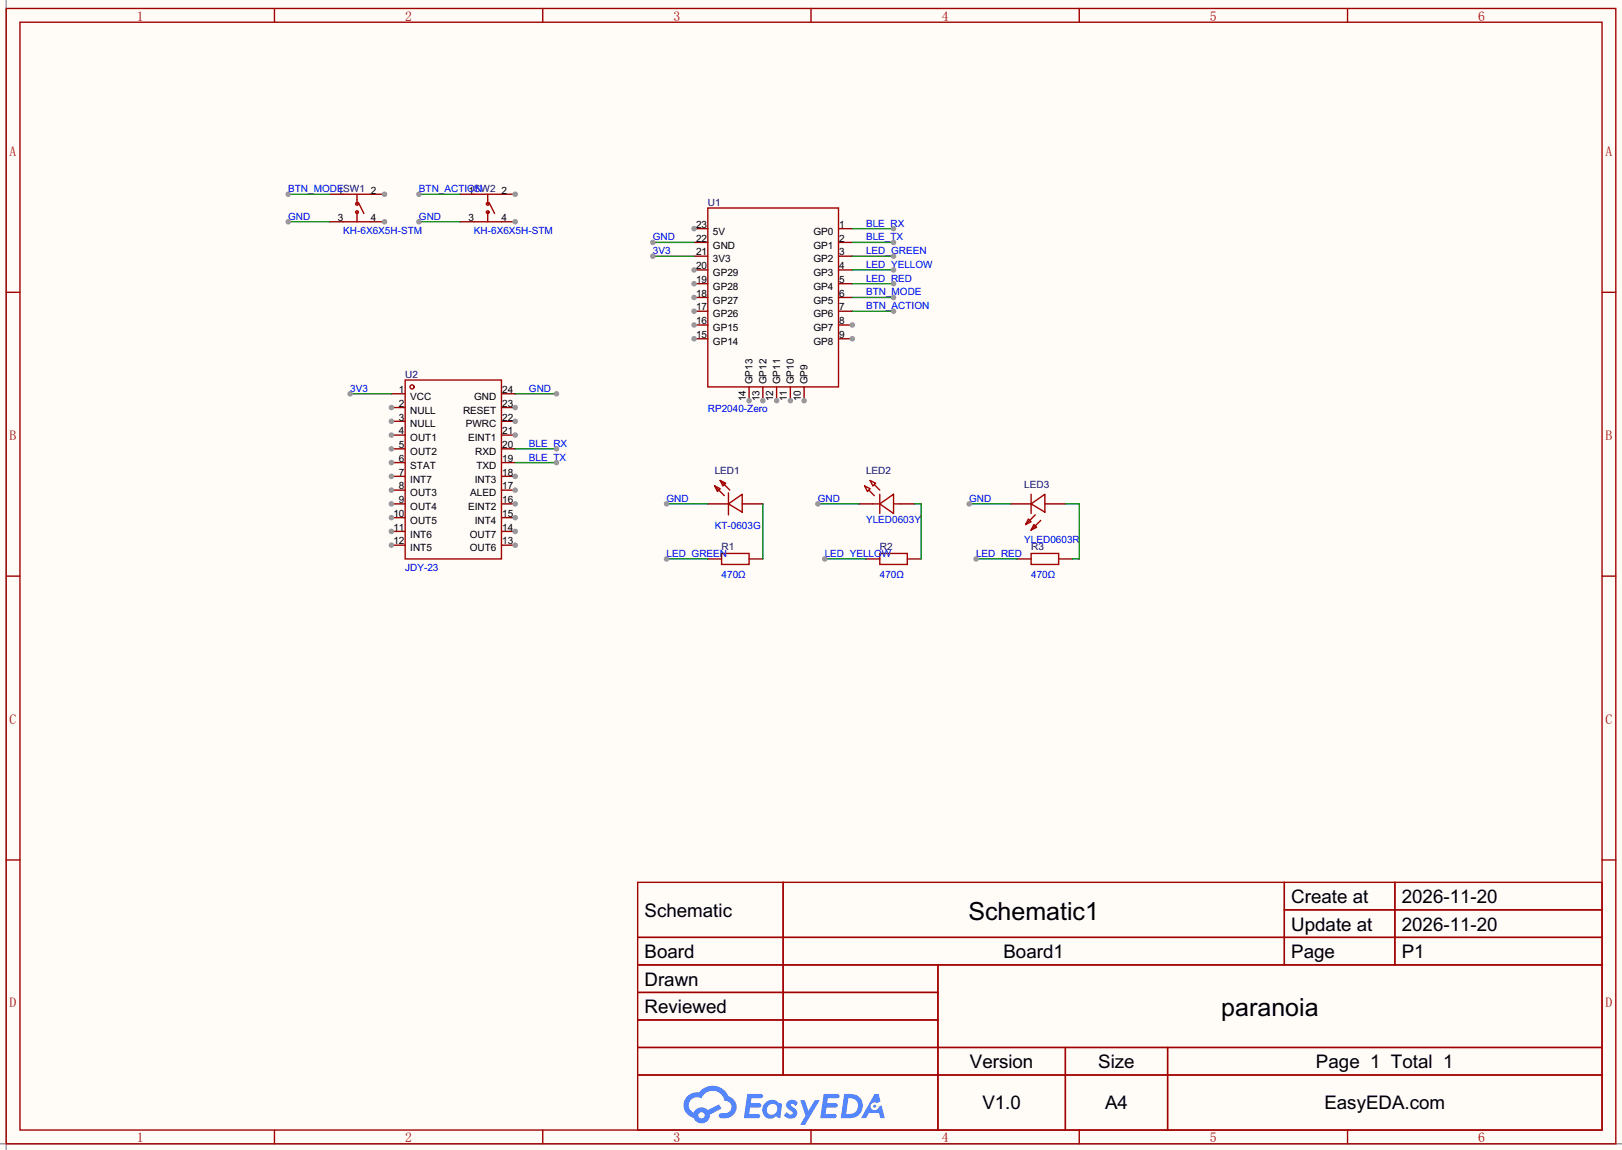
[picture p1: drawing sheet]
<svg xmlns="http://www.w3.org/2000/svg" width="299mm" height="212mm" viewBox="0 0 299 212" stroke-linecap="round" stroke-linejoin="round" font-family="sans-serif">
<path d="M0 0h299.5v212.3h-299.5z" fill="#fffcf7"/>
<path d="M1.1 0v212.3M0 211.1h299.5" fill="none" stroke="#999" stroke-width=".25"/>
<g fill="none" stroke="#a10000" stroke-width=".25">
<path d="M1.1 1.6h297.2v209.5h-297.2zM3.7 4.1h292.1v204.5h-292.1zM50.7 1.6v2.5M100.2 1.6v2.5M149.7 1.6v2.5M199.3 1.6v2.5M248.8 1.6v2.5M1.1 54h2.6M295.8 54h2.5M1.1 106.3h2.6M295.8 106.3h2.5M1.1 158.7h2.6"/>
<path d="M295.8 158.7h2.5M117.7 162.9h178.1v45.7h-178.1zM117.7 173h178.1M117.7 178.1h178.1M144.6 162.9v35.5M173.2 178.1v30.5M237.1 162.9v15.2M237.1 167.9h58.7M257.5 162.9v15.2M117.7 183.2h55.5M117.7 193.3h178.1M117.7 188.3h55.5"/>
<path d="M117.7 198.4h178.1M196.7 193.3v15.3M215.6 193.3v15.3M50.7 208.6v2.5M100.2 208.6v2.5M149.7 208.6v2.5M199.3 208.6v2.5M248.8 208.6v2.5"/>
</g>
<g fill="#5487ff">
<path d="M145.5 203.2a1.3 1.3 0 0 1 1.8 .3l-.4 .7a.54 .54 0 0 0-.9-.3l.1 .2a1.58 1.58 0 0 1 1.1 1.6 1.43 1.43 0 0 1-2.5 .1l.5-.5a.64 .64 0 0 0 .5 .4 .64 .64 0 0 0 .7-.2l-.2-.3a1.6 1.6 0 0 1-1-1.5z"/>
<path d="M147.7 203.1h.9l.7 1.9 1.1-1.9h.9l-2.7 4.5h-.9l1-1.7z"/>
<path d="M138 201.9h1.6a1.31 1.31 0 0 1 1.2 .2 .4 .4 0 0 1-.3 .6h-1.8l-.1 .9h1.6a.4 .4 0 0 1 .4 .5 .4 .4 0 0 1-.4 .3h-1.7l-.2 1.2h.8a1.23 1.23 0 0 1 1.2 .2 .39 .39 0 0 1-.3 .6h-2.7z"/>
<path d="M152.1 201.9h1.6a1.32 1.32 0 0 1 1.3 .2 .39 .39 0 0 1-.4 .6h-1.7l-.2 .9h1.7a.4 .4 0 0 1 .3 .5 .4 .4 0 0 1-.4 .3h-1.7l-.2 1.2h.8a1.23 1.23 0 0 1 1.2 .2 .39 .39 0 0 1-.3 .6h-2.7z"/>
<path d="M161.5 201.9h.7l.4 1.4-.7 .3a.75 .75 0 0 0-1.1 .3 .75 .75 0 0 0 .5 1 .75 .75 0 0 0 .9-.6l.6-.3 .6 2.4h-.9l-.2-1h-1.9l-.5 1h-.9z"/>
<path d="M155.9 201.9l-.7 4.5h1.5a2.27 2.27 0 0 0 2.6-2.3 2.27 2.27 0 0 0-2.7-2.2zM156.6 202.7a1.5 1.5 0 0 1 1.8 1.5 1.5 1.5 0 0 1-1.9 1.4h-.3z"/>
<path d="M141.3 203.5a1.62 1.62 0 0 0-.4 2.1 1.62 1.62 0 0 0 2 .7l.4-.3 .3 .3 .5 .1 .3-2.5-.2-.3h-.4a1.58 1.58 0 0 0-2.5-.1zM141.9 204.1a.99 .99 0 0 1 1.6 .2 .99 .99 0 0 1-.9 1.4 .94 .94 0 0 1-1-.5 .94 .94 0 0 1 .3-1.1z"/>
<path d="M126.9 202.3a2.37 2.37 0 0 0 1.2 4 1.54 1.54 0 0 0 1.7 1 1.54 1.54 0 0 0 1.3-1.6l2.1-1.1-.5-.8-2 1.1a1.57 1.57 0 0 0-2.6 .5 1.5 1.5 0 0 1-.8-2.1 1.5 1.5 0 0 1 2.2-.6 2.23 2.23 0 0 1 2.3-1.4 2.23 2.23 0 0 1 2 1.9 1.16 1.16 0 0 1 1.2 1 1.16 1.16 0 0 1-1 1.3h-.7a.47 .47 0 0 0-.6 .4 .47 .47 0 0 0 .4 .5 2.23 2.23 0 0 0 2.3-.6 2.23 2.23 0 0 0 .4-2.3 2.16 2.16 0 0 0-1.3-1.2 3.2 3.2 0 0 0-5.4-.7l-1.2 .1zM129 205.9a.58 .58 0 0 1 1.1 0 .58 .58 0 0 1-1.1 0z"/>
<circle cx="161.5" cy="204.2" r=".28"/>
</g>
<path d="M130.7 38.4h24.1v33h-24.1z" fill="none" stroke="#a10000" stroke-width=".25"/>
<path d="M154.8 42.2h2.6M154.8 44.7h2.6M154.8 47.3h2.6M154.8 49.8h2.6M154.8 52.4h2.6M154.8 54.9h2.6M154.8 57.4h2.6M154.8 60h2.6" fill="none" stroke="#870000" stroke-width=".25"/>
<circle cx="157.4" cy="60" r=".51" fill="#999"/>
<path d="M154.8 62.5h2.6" fill="none" stroke="#870000" stroke-width=".25"/>
<circle cx="157.4" cy="62.5" r=".51" fill="#999"/>
<path d="M148.5 71.4v2.6" fill="none" stroke="#870000" stroke-width=".25"/>
<circle cx="148.5" cy="74" r=".51" fill="#999"/>
<path d="M145.9 71.4v2.6" fill="none" stroke="#870000" stroke-width=".25"/>
<circle cx="145.9" cy="74" r=".51" fill="#999"/>
<path d="M143.4 71.4v2.6" fill="none" stroke="#870000" stroke-width=".25"/>
<circle cx="143.4" cy="74" r=".51" fill="#999"/>
<path d="M128.1 62.5h2.6" fill="none" stroke="#870000" stroke-width=".25"/>
<circle cx="128.1" cy="62.5" r=".51" fill="#999"/>
<path d="M128.1 60h2.6" fill="none" stroke="#870000" stroke-width=".25"/>
<circle cx="128.1" cy="60" r=".51" fill="#999"/>
<path d="M128.1 57.4h2.6" fill="none" stroke="#870000" stroke-width=".25"/>
<circle cx="128.1" cy="57.4" r=".51" fill="#999"/>
<path d="M128.1 54.9h2.6" fill="none" stroke="#870000" stroke-width=".25"/>
<circle cx="128.1" cy="54.9" r=".51" fill="#999"/>
<path d="M128.1 52.4h2.6" fill="none" stroke="#870000" stroke-width=".25"/>
<circle cx="128.1" cy="52.4" r=".51" fill="#999"/>
<path d="M128.1 49.8h2.6" fill="none" stroke="#870000" stroke-width=".25"/>
<circle cx="128.1" cy="49.8" r=".51" fill="#999"/>
<path d="M128.1 47.3h2.6M128.1 44.7h2.6M128.1 42.2h2.6" fill="none" stroke="#870000" stroke-width=".25"/>
<circle cx="128.1" cy="42.2" r=".51" fill="#999"/>
<path d="M140.8 71.4v2.6" fill="none" stroke="#870000" stroke-width=".25"/>
<circle cx="140.8" cy="74" r=".51" fill="#999"/>
<path d="M138.3 71.4v2.6" fill="none" stroke="#870000" stroke-width=".25"/>
<circle cx="138.3" cy="74" r=".51" fill="#999"/>
<g fill="none" stroke="#a10000" stroke-width=".25">
<path d="M74.8 70.1h17.8v33.1h-17.8z"/>
<circle cx="76.1" cy="71.4" r=".38"/>
</g>
<path d="M72.3 72.7h2.5M72.3 75.2h2.5" fill="none" stroke="#870000" stroke-width=".25"/>
<circle cx="72.3" cy="75.2" r=".51" fill="#999"/>
<path d="M72.3 77.8h2.5" fill="none" stroke="#870000" stroke-width=".25"/>
<circle cx="72.3" cy="77.8" r=".51" fill="#999"/>
<path d="M72.3 80.3h2.5" fill="none" stroke="#870000" stroke-width=".25"/>
<circle cx="72.3" cy="80.3" r=".51" fill="#999"/>
<path d="M72.3 82.8h2.5" fill="none" stroke="#870000" stroke-width=".25"/>
<circle cx="72.3" cy="82.8" r=".51" fill="#999"/>
<path d="M72.3 85.4h2.5" fill="none" stroke="#870000" stroke-width=".25"/>
<circle cx="72.3" cy="85.4" r=".51" fill="#999"/>
<path d="M72.3 87.9h2.5" fill="none" stroke="#870000" stroke-width=".25"/>
<circle cx="72.3" cy="87.9" r=".51" fill="#999"/>
<path d="M72.3 90.5h2.5" fill="none" stroke="#870000" stroke-width=".25"/>
<circle cx="72.3" cy="90.5" r=".51" fill="#999"/>
<path d="M72.3 93h2.5" fill="none" stroke="#870000" stroke-width=".25"/>
<circle cx="72.3" cy="93" r=".51" fill="#999"/>
<path d="M72.3 95.5h2.5" fill="none" stroke="#870000" stroke-width=".25"/>
<circle cx="72.3" cy="95.5" r=".51" fill="#999"/>
<path d="M72.3 98.1h2.5" fill="none" stroke="#870000" stroke-width=".25"/>
<circle cx="72.3" cy="98.1" r=".51" fill="#999"/>
<path d="M72.3 100.6h2.5" fill="none" stroke="#870000" stroke-width=".25"/>
<circle cx="72.3" cy="100.6" r=".51" fill="#999"/>
<path d="M92.6 100.6h2.5" fill="none" stroke="#870000" stroke-width=".25"/>
<circle cx="95.1" cy="100.6" r=".51" fill="#999"/>
<path d="M92.6 98.1h2.5" fill="none" stroke="#870000" stroke-width=".25"/>
<circle cx="95.1" cy="98.1" r=".51" fill="#999"/>
<path d="M92.6 95.5h2.5" fill="none" stroke="#870000" stroke-width=".25"/>
<circle cx="95.1" cy="95.5" r=".51" fill="#999"/>
<path d="M92.6 93h2.5" fill="none" stroke="#870000" stroke-width=".25"/>
<circle cx="95.1" cy="93" r=".51" fill="#999"/>
<path d="M92.6 90.5h2.5" fill="none" stroke="#870000" stroke-width=".25"/>
<circle cx="95.1" cy="90.5" r=".51" fill="#999"/>
<path d="M92.6 87.9h2.5" fill="none" stroke="#870000" stroke-width=".25"/>
<circle cx="95.1" cy="87.9" r=".51" fill="#999"/>
<path d="M92.6 85.4h2.5M92.6 82.8h2.5M92.6 80.3h2.5" fill="none" stroke="#870000" stroke-width=".25"/>
<circle cx="95.1" cy="80.3" r=".51" fill="#999"/>
<path d="M92.6 77.8h2.5" fill="none" stroke="#870000" stroke-width=".25"/>
<circle cx="95.1" cy="77.8" r=".51" fill="#999"/>
<path d="M92.6 75.2h2.5" fill="none" stroke="#870000" stroke-width=".25"/>
<circle cx="95.1" cy="75.2" r=".51" fill="#999"/>
<path d="M68.5 40.9h2.5M92.6 72.7h2.5M130.7 93h3.8M137 93h3.8" fill="none" stroke="#870000" stroke-width=".25"/>
<g fill="none" stroke="#a10000" stroke-width=".25">
<path d="M132 89.7l1 .5-.5 .5zM132 89.7l1.7 1.8M133 88.7l1 .5-.5 .5zM133 88.7l1.7 1.8M134.5 93l2.5-1.8v3.3zM134.5 91v4"/>
<circle cx="65.9" cy="37.6" r=".25"/>
<circle cx="65.9" cy="39.2" r=".25"/>
</g>
<circle cx="71" cy="40.9" r=".51" fill="#999"/>
<path d="M68.5 35.9h2.5M60.8 40.9h2.6" fill="none" stroke="#870000" stroke-width=".25"/>
<circle cx="71" cy="35.9" r=".51" fill="#999"/>
<path d="M60.8 35.9h2.6M92.6 40.9h2.5" fill="none" stroke="#870000" stroke-width=".25"/>
<g fill="none" stroke="#a10000" stroke-width=".25">
<path d="M63.4 35.9h5.1M65.9 35.9v1.7M65.9 39.2v1.7M66.2 37.4l1 2M63.4 40.9h5.1"/>
<circle cx="90" cy="37.6" r=".25"/>
<circle cx="90" cy="39.2" r=".25"/>
</g>
<circle cx="95.1" cy="40.9" r=".51" fill="#999"/>
<path d="M92.6 35.9h2.5M85 40.9h2.5" fill="none" stroke="#870000" stroke-width=".25"/>
<circle cx="95.1" cy="35.9" r=".51" fill="#999"/>
<path d="M85 35.9h2.5M158.6 93h2.6M166.2 93h2.6M186.6 93h3.8M192.9 93h3.8M130.7 103.2h2.5M138.3 103.2h2.5M159.9 103.2h2.5M167.5 103.2h2.6M187.8 103.2h2.6M195.5 103.2h2.5" fill="none" stroke="#870000" stroke-width=".25"/>
<g fill="none" stroke="#a10000" stroke-width=".25">
<path d="M87.5 35.9h5.1M90 35.9v1.7M90 39.2v1.7M90.3 37.4l1 2M87.5 40.9h5.1M159.6 89.7l1.1 .5-.6 .5zM160.4 90.5l1 1M160.7 88.7l1 .5-.5 .5zM161.2 93h1.2M161.4 89.4l1 1.1M162.4 93l2.6-1.8v3.6zM162.4 91.2v3.6"/>
<path d="M165 93h1.2M189.9 95.8l.5 .5-1 .5zM190.4 93l2.5-1.8v3.3zM190.4 91.2v3.6M190.9 96.8l.5 .5-1 .5zM191.1 95l-1.7 1.8M192.2 96.1l-1.8 1.7M133.2 102.1h5.1v2.1h-5.1zM162.4 102.1h5.1v2.1h-5.1zM190.4 102.1h5.1v2.1h-5.1z"/>
</g>
<path d="M120.5 47.3h7.6" fill="none" stroke="#008700" stroke-width=".25"/>
<circle cx="120.5" cy="47.3" r=".51" fill="#999"/>
<path d="M120.5 44.7h7.6" fill="none" stroke="#008700" stroke-width=".25"/>
<circle cx="120.5" cy="44.7" r=".51" fill="#999"/>
<path d="M64.6 72.7h7.7" fill="none" stroke="#008700" stroke-width=".25"/>
<circle cx="64.6" cy="72.7" r=".51" fill="#999"/>
<path d="M95.1 72.7h7.6" fill="none" stroke="#008700" stroke-width=".25"/>
<circle cx="102.7" cy="72.7" r=".51" fill="#999"/>
<path d="M95.1 82.8h7.6" fill="none" stroke="#008700" stroke-width=".25"/>
<circle cx="102.7" cy="82.8" r=".51" fill="#999"/>
<path d="M95.1 85.4h7.6" fill="none" stroke="#008700" stroke-width=".25"/>
<circle cx="102.7" cy="85.4" r=".51" fill="#999"/>
<path d="M157.4 42.2h7.6" fill="none" stroke="#008700" stroke-width=".25"/>
<circle cx="165" cy="42.2" r=".51" fill="#999"/>
<path d="M157.4 44.7h7.6" fill="none" stroke="#008700" stroke-width=".25"/>
<circle cx="165" cy="44.7" r=".51" fill="#999"/>
<path d="M157.4 47.3h7.6" fill="none" stroke="#008700" stroke-width=".25"/>
<circle cx="165" cy="47.3" r=".51" fill="#999"/>
<path d="M157.4 49.8h7.6" fill="none" stroke="#008700" stroke-width=".25"/>
<circle cx="165" cy="49.8" r=".51" fill="#999"/>
<path d="M157.4 52.4h7.6" fill="none" stroke="#008700" stroke-width=".25"/>
<circle cx="165" cy="52.4" r=".51" fill="#999"/>
<path d="M157.4 54.9h7.6" fill="none" stroke="#008700" stroke-width=".25"/>
<circle cx="165" cy="54.9" r=".51" fill="#999"/>
<path d="M157.4 57.4h7.6" fill="none" stroke="#008700" stroke-width=".25"/>
<circle cx="165" cy="57.4" r=".51" fill="#999"/>
<path d="M53.2 35.9h7.6" fill="none" stroke="#008700" stroke-width=".25"/>
<circle cx="53.2" cy="35.9" r=".51" fill="#999"/>
<path d="M53.2 40.9h7.6" fill="none" stroke="#008700" stroke-width=".25"/>
<circle cx="53.2" cy="40.9" r=".51" fill="#999"/>
<path d="M77.3 40.9h7.7" fill="none" stroke="#008700" stroke-width=".25"/>
<circle cx="77.3" cy="40.9" r=".51" fill="#999"/>
<path d="M77.3 35.9h7.7" fill="none" stroke="#008700" stroke-width=".25"/>
<circle cx="77.3" cy="35.9" r=".51" fill="#999"/>
<path d="M123.1 93h7.6" fill="none" stroke="#008700" stroke-width=".25"/>
<circle cx="123.1" cy="93" r=".51" fill="#999"/>
<path d="M151 93h7.6" fill="none" stroke="#008700" stroke-width=".25"/>
<circle cx="151" cy="93" r=".51" fill="#999"/>
<path d="M178.9 93h7.7" fill="none" stroke="#008700" stroke-width=".25"/>
<circle cx="178.9" cy="93" r=".51" fill="#999"/>
<path d="M140.8 93v10.2M168.8 93h1.3v10.2M196.7 93h2.6v10.2h-1.3M123.1 103.2h7.6" fill="none" stroke="#008700" stroke-width=".25"/>
<circle cx="123.1" cy="103.2" r=".51" fill="#999"/>
<path d="M152.3 103.2h7.6" fill="none" stroke="#008700" stroke-width=".25"/>
<circle cx="152.3" cy="103.2" r=".51" fill="#999"/>
<path d="M180.2 103.2h7.6" fill="none" stroke="#008700" stroke-width=".25"/>
<circle cx="180.2" cy="103.2" r=".51" fill="#999"/>
<g font-size="4.6">
<text x="178.8" y="169.8">Schematic1</text>
<text x="225.5" y="187.6">paranoia</text>
</g>
<g font-size="3.5">
<text x="238.4" y="166.7">Create at</text>
<text x="258.8" y="166.7">2026-11-20</text>
<text x="119" y="169.2">Schematic</text>
<text x="238.4" y="171.7">Update at</text>
<text x="258.8" y="171.7">2026-11-20</text>
<text x="119" y="176.8">Board</text>
<text x="185.3" y="176.8">Board1</text>
<text x="238.4" y="176.8">Page</text>
<text x="258.8" y="176.8">P1</text>
<text x="119" y="181.9">Drawn</text>
<text x="119" y="187">Reviewed</text>
<text x="179.1" y="197.1">Version</text>
<text x="202.8" y="197.1">Size</text>
<text x="243" y="197.1">Page 1 Total 1</text>
<text x="181.4" y="204.8">V1.0</text>
<text x="204" y="204.8">A4</text>
<text x="244.5" y="204.8">EasyEDA.com</text>
</g>
<g font-size="2.5" fill="#a00000">
<text x="25.3" y="3.8">1</text>
<text x="74.8" y="3.8">2</text>
<text x="124.3" y="3.8">3</text>
<text x="173.9" y="3.8">4</text>
<text x="223.4" y="3.8">5</text>
<text x="272.9" y="3.8">6</text>
<text x="1.8" y="28.8">A</text>
<text x="296.4" y="28.8">A</text>
<text x="1.8" y="81.2">B</text>
<text x="296.4" y="81.2">B</text>
<text x="1.8" y="133.5">C</text>
<text x="296.4" y="133.5">C</text>
<text x="1.8" y="185.9">D</text>
<text x="296.4" y="185.9">D</text>
<text x="25.3" y="210.9">1</text>
<text x="74.8" y="210.9">2</text>
<text x="124.3" y="210.9">3</text>
<text x="173.9" y="210.9">4</text>
<text x="223.4" y="210.9">5</text>
<text x="272.9" y="210.9">6</text>
</g>
<g font-size="1.8" fill="#00f">
<text x="53.2" y="35.5">BTN_MODE</text>
<text x="77.3" y="35.5">BTN_ACTION</text>
<text x="53.2" y="40.6">GND</text>
<text x="77.3" y="40.6">GND</text>
<text x="159.9" y="41.8">BLE_RX</text>
<text x="63.4" y="43.1">KH-6X6X5H-STM</text>
<text x="87.5" y="43.1">KH-6X6X5H-STM</text>
<text x="120.5" y="46.9">3V3</text>
<text x="120.5" y="44.4">GND</text>
<text x="159.9" y="44.4">BLE_TX</text>
<text x="159.9" y="46.9">LED_GREEN</text>
<text x="159.9" y="49.5">LED_YELLOW</text>
<text x="159.9" y="52">LED_RED</text>
<text x="159.9" y="54.5">BTN_MODE</text>
<text x="159.9" y="57.1">BTN_ACTION</text>
<text x="64.6" y="72.3">3V3</text>
<text x="97.7" y="72.3">GND</text>
<text x="130.7" y="76.1">RP2040-Zero</text>
<text x="97.7" y="82.5">BLE_RX</text>
<text x="97.7" y="85">BLE_TX</text>
<text x="123.1" y="92.6">GND</text>
<text x="151" y="92.6">GND</text>
<text x="178.9" y="92.6">GND</text>
<text x="132" y="97.7">KT-0603G</text>
<text x="159.9" y="96.4">YLED0603Y</text>
<text x="189.1" y="100.3">YLED0603R</text>
<text x="74.8" y="105.3">JDY-23</text>
<text x="123.1" y="102.8">LED_GREEN</text>
<text x="133.2" y="106.6">470Ω</text>
<text x="152.3" y="102.8">LED_YELLOW</text>
<text x="162.4" y="106.6">470Ω</text>
<text x="180.2" y="102.8">LED_RED</text>
<text x="190.4" y="106.6">470Ω</text>
</g>
<g font-size="1.8">
<text x="62.3" y="35.7">1SW1</text>
<text x="68.5" y="35.7">2</text>
<text x="86.5" y="35.7">1SW2</text>
<text x="92.6" y="35.7">2</text>
<text x="62.3" y="40.8">3</text>
<text x="68.5" y="40.8">4</text>
<text x="86.5" y="40.8">3</text>
<text x="92.6" y="40.8">4</text>
<text x="128.5" y="47.1">21</text>
<text x="128.5" y="44.6">22</text>
<text x="128.5" y="42.1">23</text>
<text x="131.6" y="45.9">GND</text>
<text x="131.6" y="43.3">5V</text>
<text x="150.2" y="43.3">GP0</text>
<text x="150.2" y="45.9">GP1</text>
<text x="154.9" y="42.1">1</text>
<text x="154.9" y="44.6">2</text>
<text x="154.9" y="47.1">3</text>
<text x="128.5" y="52.2">19</text>
<text x="128.5" y="49.7">20</text>
<text x="131.6" y="53.5">GP28</text>
<text x="131.6" y="51">GP29</text>
<text x="131.6" y="48.4">3V3</text>
<text x="150.2" y="48.4">GP2</text>
<text x="150.2" y="51">GP3</text>
<text x="150.2" y="53.5">GP4</text>
<text x="154.9" y="49.7">4</text>
<text x="154.9" y="52.2">5</text>
<text x="128.5" y="59.8">16</text>
<text x="128.5" y="57.3">17</text>
<text x="128.5" y="54.8">18</text>
<text x="131.6" y="58.6">GP26</text>
<text x="131.6" y="56">GP27</text>
<text x="150.2" y="56">GP5</text>
<text x="150.2" y="58.6">GP6</text>
<text x="154.9" y="54.8">6</text>
<text x="154.9" y="57.3">7</text>
<text x="154.9" y="59.8">8</text>
<text x="128.5" y="62.4">15</text>
<text x="131.6" y="63.7">GP14</text>
<text x="131.6" y="61.1">GP15</text>
<text x="150.2" y="61.1">GP7</text>
<text x="150.2" y="63.7">GP8</text>
<text x="154.9" y="62.4">9</text>
<text x="138.9" y="71" transform="rotate(-90 138.9 71)">GP13</text>
<text x="141.5" y="71" transform="rotate(-90 141.5 71)">GP12</text>
<text x="144" y="71" transform="rotate(-90 144 71)">GP11</text>
<text x="146.6" y="71" transform="rotate(-90 146.6 71)">GP10</text>
<text x="149.1" y="71" transform="rotate(-90 149.1 71)">GP9</text>
<text x="73.6" y="72.5">1</text>
<text x="73.6" y="75.1">2</text>
<text x="73.6" y="77.6">3</text>
<text x="75.7" y="73.8">VCC</text>
<text x="75.7" y="76.4">NULL</text>
<text x="85.5" y="76.4">RESET</text>
<text x="87.5" y="73.8">GND</text>
<text x="92.7" y="77.6">22</text>
<text x="92.7" y="75.1">23</text>
<text x="92.7" y="72.5">24</text>
<text x="137.7" y="74.1" transform="rotate(-90 137.7 74.1)">14</text>
<text x="140.2" y="74.1" transform="rotate(-90 140.2 74.1)">13</text>
<text x="142.8" y="74.1" transform="rotate(-90 142.8 74.1)">12</text>
<text x="145.3" y="74.1" transform="rotate(-90 145.3 74.1)">11</text>
<text x="147.8" y="74.1" transform="rotate(-90 147.8 74.1)">10</text>
<text x="73.6" y="80.2">4</text>
<text x="73.6" y="82.7">5</text>
<text x="75.7" y="78.9">NULL</text>
<text x="75.7" y="81.4">OUT1</text>
<text x="75.7" y="84">OUT2</text>
<text x="86" y="78.9">PWRC</text>
<text x="86.4" y="81.4">EINT1</text>
<text x="87.7" y="84">RXD</text>
<text x="92.7" y="82.7">20</text>
<text x="92.7" y="80.2">21</text>
<text x="73.6" y="85.2">6</text>
<text x="73.6" y="87.8">7</text>
<text x="75.7" y="86.5">STAT</text>
<text x="75.7" y="89.1">INT7</text>
<text x="87.6" y="89.1">INT3</text>
<text x="87.9" y="86.5">TXD</text>
<text x="92.7" y="87.8">18</text>
<text x="92.7" y="85.2">19</text>
<text x="72.6" y="95.4">10</text>
<text x="73.6" y="90.3">8</text>
<text x="73.6" y="92.9">9</text>
<text x="75.7" y="91.6">OUT3</text>
<text x="75.7" y="94.1">OUT4</text>
<text x="86.4" y="94.1">EINT2</text>
<text x="86.8" y="91.6">ALED</text>
<text x="92.7" y="95.4">15</text>
<text x="92.7" y="92.9">16</text>
<text x="92.7" y="90.3">17</text>
<text x="72.6" y="97.9">11</text>
<text x="72.6" y="100.5">12</text>
<text x="75.7" y="96.7">OUT5</text>
<text x="75.7" y="99.2">INT6</text>
<text x="75.7" y="101.8">INT5</text>
<text x="86.7" y="101.8">OUT6</text>
<text x="86.7" y="99.2">OUT7</text>
<text x="87.6" y="96.7">INT4</text>
<text x="92.7" y="100.5">13</text>
<text x="92.7" y="97.9">14</text>
</g>
<g font-size="1.8" fill="#000080">
<text x="130.7" y="38">U1</text>
<text x="74.8" y="69.8">U2</text>
<text x="132" y="87.6">LED1</text>
<text x="159.9" y="87.6">LED2</text>
<text x="189.1" y="90.1">LED3</text>
<text x="133.2" y="101.5">R1</text>
<text x="162.4" y="101.5">R2</text>
<text x="190.4" y="101.5">R3</text>
</g>
</svg>
